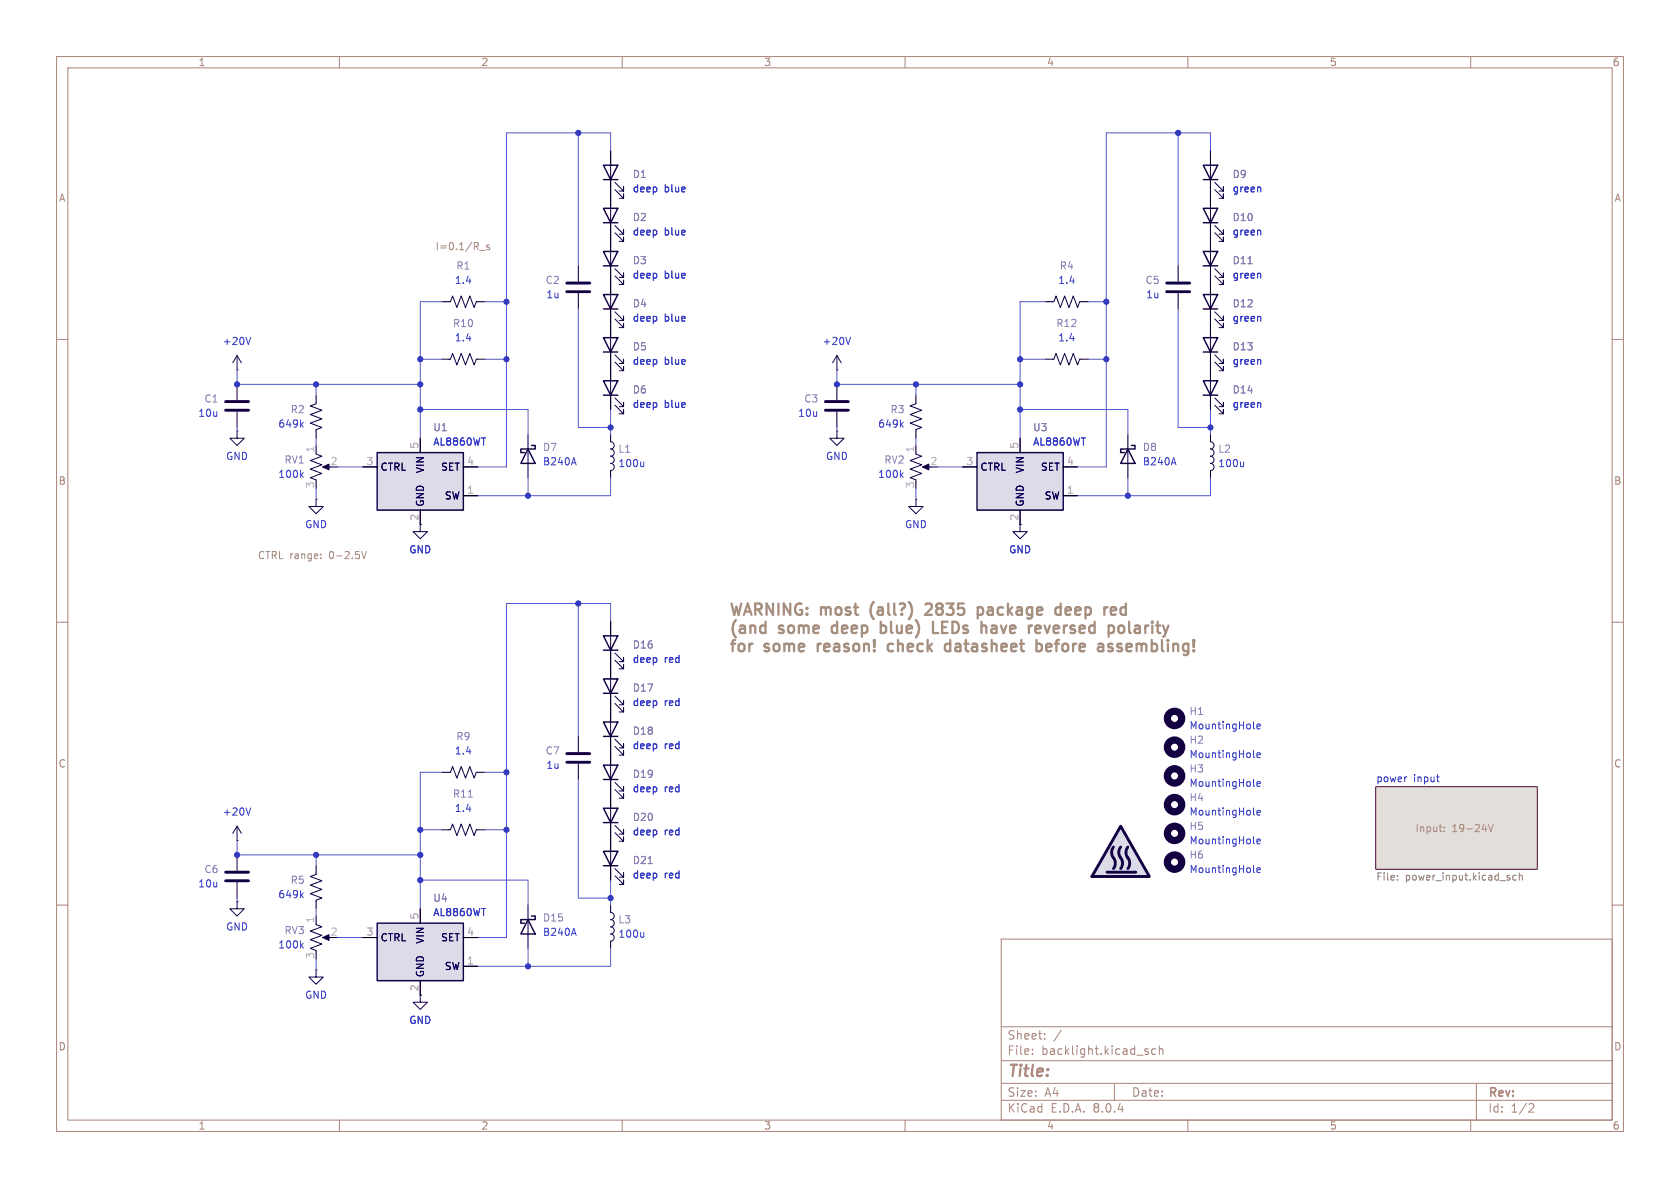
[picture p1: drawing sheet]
<svg xmlns="http://www.w3.org/2000/svg" width="297mm" height="210mm" viewBox="0 0 297 210" stroke-linecap="round" stroke-linejoin="round" font-family="sans-serif">
<g fill="none" stroke="#aa837a" stroke-width=".18">
<path d="M10 10h277v190h-277zM12 12h273v186h-273zM60 10v2M110 10v2M160 10v2M210 10v2M260 10v2M10 60h2M285 60h2M10 110h2M285 110h2M10 160h2"/>
<path d="M285 160h2M177 166h108v32h-108zM60 198v2M110 198v2M160 198v2M177 194.5h108M177 191.5h108M177 187.5h108M177 181.5h108M182.5 186.3v.1M182.5 185.5v.1M184.7 183.6v.1"/>
<path d="M184.7 182.8v.1M187.6 182.1l-1.3 2M197 191.5v3M202.6 185.9l.4 .1v.2l-.2 .2h-.3M202.6 185.4l.4 .1M204.3 185.5l-.4-.1-.3 .3v.4l.1 .2h.6M205 185.5l.2-.1 .3 .1 .1 .9M205 184.9v1.5M210 198v2M260 198v2M261 191.5v6.5M270.5 195.1l.5 .1 .2 .3-1 1.1h1"/>
</g>
<path d="M243.2 139.1h28.6v14.6h-28.6z" fill="#e2ded9" stroke="#e2ded9" stroke-width=".18"/>
<path d="M243.2 139.1h28.6v14.6h-28.6z" fill="none" stroke="#7a0000" stroke-width=".18"/>
<path d="M248.6 137.3h.1M253.9 137.3h.5M254.2 138.1l.2 .1" fill="none" stroke="#214bca" stroke-width=".18"/>
<path d="M247.1 155.5v.1M247.1 154.8v.1M266.9 155.2v.3M268 154.8l-.3-.1-.3 .3 .2 .5h.4M268.6 154.9l.2-.2 .3 .1v.8M268.6 154.3v1.3" fill="none" stroke="#5ba46f" stroke-width=".18"/>
<g fill="none" stroke="#130040" stroke-width=".18">
<path d="M41.9 76.2v1.3h1.3l-1.3 1.2-1.3-1.2h1.3M93.3 79.4v2.5M107.9 78.1a.63 .63 0 0 1 .7 .6 .63 .63 0 0 1-.7 .7 .63 .63 0 0 1 .7 .6 .63 .63 0 0 1-.7 .6 .63 .63 0 0 1 .7 .7 .63 .63 0 0 1-.7 .6 .63 .63 0 0 1 .7 .7 .63 .63 0 0 1-.7 .6M74.3 92.7v1.3h1.3l-1.3 1.3-1.3-1.3h1.3M107.9 120v2.6M108.7 124.3l1.5 1.6v-.8v.8h-.7M108.7 123.1l1.5 1.5v-.8v.8h-.7M41.9 146.1l-.8 1.2M41.9 146.1v2.5M41.9 146.1l.8 1.2M55.9 154.3v.3l-1 .3 2 .8-2 .8 2 .7-2 .8 2 .8-1 .3v.3M55.9 163.4l1 .4-2 .8 2 .8-2 .7 2 .8-2 .7 1 .4v.3"/>
<path d="M55.9 171.5v1.2h1.2l-1.2 1.3-1.3-1.3h1.3M57.4 165.7h1M93.3 162.6v2.5M107.9 161.3a.64 .64 0 0 1 .7 .6 .64 .64 0 0 1-.7 .7 .64 .64 0 0 1 .7 .6 .64 .64 0 0 1-.7 .6 .64 .64 0 0 1 .7 .7 .64 .64 0 0 1-.7 .6 .63 .63 0 0 1 .7 .6 .63 .63 0 0 1-.7 .7"/>
</g>
<g fill="none" stroke="#010022" stroke-width=".18">
<path d="M41.9 76.2h.1M93.3 76.8v2.6M107.9 76.8v1.3M93.3 81.9v2.6M107.9 83.2v1.3M107.9 117.5v2.5M107.9 122.6v2.5M41.9 148.6h.1M55.9 153v1.3M55.9 159.4v1.3M55.9 171.5h.1M55.9 161.9v1.3"/>
<path d="M93.3 160v2.6M93.3 165.1v2.5M107.9 160v1.3M107.9 166.4v1.2"/>
</g>
<path d="M101.4 80.9l.5 1.3M113.8 81.6v.9M113.8 82.4l-.2 .1M44.3 142.8l-.4 1.3M53.3 158.2l.3 .5M53.6 157.8l-.5 .5M53.3 167.1l.3 .5M53.6 166.7l-.5 .5M101.4 164.1l.5 1.3M113.8 164.8v.9M113.8 165.6l-.2 .1" fill="none" stroke="#353dd0" stroke-width=".18"/>
<path d="M93.3 79.4l1.3 2.5h-2.5zM94 78.7h.6v.7h-2.5v.6h.6M106.7 120h2.5l-1.3 2.6zM106.7 122.6h2.5M93.3 162.6l1.3 2.5h-2.5zM94 161.9h.6v.7h-2.5v.6h.6" fill="none" stroke="#130040" stroke-width=".25"/>
<path d="M57 165.7l1.2-.5v1z" fill="#130040" stroke="#130040" stroke-width=".18"/>
<path d="M66.7 80h15.2v10.2h-15.2z" fill="#dcdbe8"/>
<path d="M66.7 80h15.2v10.2h-15.2z" fill="none" stroke="#130040" stroke-width=".25"/>
<path d="M55.9 78.7v1.3M74.3 77.5v2.5M55.9 88.3h.1M64.1 82.6h2.6M74.3 90.2v2.5M81.9 87.6h2.6M81.9 82.6h2.6" fill="none" stroke="#010022" stroke-width=".18"/>
<path d="M55.9 88.3v1.2h1.2l-1.2 1.3-1.3-1.3h1.3M55.9 80.3l1 .3-2 .8 2 .8-2 .7 2 .8-2 .8 1 .3v.3M57.4 82.6h1M74.3 175.9v1.3h1.3l-1.3 1.2-1.3-1.2h1.3" fill="none" stroke="#130040" stroke-width=".18"/>
<path d="M57 82.6l1.2-.6v1.1z" fill="#130040" stroke="#130040" stroke-width=".18"/>
<path d="M53.3 83.9l.3 .5M53.6 83.6l-.5 .4" fill="none" stroke="#353dd0" stroke-width=".18"/>
<path d="M66.7 163.2h15.2v10.2h-15.2z" fill="#dcdbe8"/>
<g fill="none" stroke="#130040" stroke-width=".25">
<path d="M212.7 29.2h2.6l-1.3 2.6zM212.7 36.8h2.6l-1.3 2.6zM212.7 31.8h2.6M212.7 39.4h2.6M212.7 59.7h2.6l-1.3 2.5zM212.7 52.1h2.6l-1.3 2.5zM212.7 44.5h2.6l-1.3 2.5zM212.7 54.6h2.6M212.7 47h2.6M212.7 62.2h2.6M106.7 112.4h2.5l-1.3 2.5zM106.7 114.9h2.5"/>
<path d="M106.7 127.6h2.5l-1.3 2.6zM106.7 135.3h2.5l-1.3 2.5zM106.7 130.2h2.5M106.7 137.8h2.5M106.7 142.9h2.5l-1.3 2.5zM106.7 150.5h2.5l-1.3 2.5zM106.7 145.4h2.5M106.7 153h2.5M66.7 163.2h15.2v10.2h-15.2z"/>
</g>
<g fill="none" stroke="#010022" stroke-width=".18">
<path d="M214 26.7v2.5M214 31.8v5M214 39.4v5.1M184.8 53.3h1.3M191.1 53.3h1.3M208.3 47v2.8M208.3 51.8v2.8M214 47v5.1M214 54.6v5.1M41.9 65.4h.1M41.9 67.9v2.8M41.9 72.8v2.8"/>
<path d="M55.9 69.9v1.2M55.9 76.2v1.3M148 65.4h.1M148 67.9v2.8M148 72.8v2.8M161.9 69.9v1.2M161.9 76.2v1.3M184.8 63.5h1.3M191.1 63.5h1.3M214 62.2v2.6M107.9 109.9v2.5M107.9 114.9v2.6"/>
<path d="M78.1 136.5h1.3M84.5 136.5h1.2M102.2 130.2v2.8M102.2 135v2.8M107.9 125.1v2.5M107.9 130.2v5.1M107.9 137.8v5.1M41.9 159.4h.1M41.9 151.1v2.8M41.9 156v2.8M78.1 146.7h1.3M84.5 146.7h1.2"/>
<path d="M107.9 145.4v5.1M107.9 153v2.6M64.1 165.7h2.6M74.3 160.7v2.5M74.3 173.4v2.5M81.9 170.8h2.6M81.9 165.7h2.6"/>
</g>
<g fill="none" stroke="#130040" stroke-width=".18">
<path d="M214 29.2v2.6M214 36.8v2.6M214.8 33.5l1.5 1.6v-.8v.8h-.8M214.8 32.3l1.5 1.5v-.8v.8h-.8M214.8 39.9l1.5 1.5v-.8v.8h-.8M186.1 53.3h.2l.4-1 .8 2.1 .7-2.1 .8 2.1 .7-2.1 .8 2.1 .4-1.1h.2M214 44.5v2.5M214 52.1v2.5M214 59.7v2.5M214.8 56.4l1.5 1.5v-.7v.7h-.8M214.8 55.1l1.5 1.5v-.7v.7h-.8M214.8 48.8l1.5 1.5v-.8v.8h-.8"/>
<path d="M214.8 47.5l1.5 1.5v-.7v.7h-.8M214.8 41.1l1.5 1.6v-.8v.8h-.8M41.9 62.9l-.8 1.2M41.9 62.9v2.5M41.9 62.9l.8 1.2M55.9 71.1v.3l-1 .4 2 .7-2 .8 2 .7-2 .8 2 .8-1 .3v.3M148 62.9l-.8 1.2M148 62.9v2.5M148 62.9l.7 1.2M161.9 71.1v.3l-1 .4 2 .7-2 .8 2 .7-2 .8 2 .8-1 .3v.3M186.1 63.5h.2l.4-1 .8 2 .7-2 .8 2 .7-2 .8 2 .4-1h.2M214.8 64l1.5 1.5v-.7v.7h-.8"/>
<path d="M214.8 62.7l1.5 1.6v-.8v.8h-.8M107.9 112.4v2.5M108.7 116.7l1.5 1.5v-.7v.7h-.7M108.7 115.4l1.5 1.6v-.8v.8h-.7M79.4 136.5h.2l.4-1 .8 2 .7-2 .8 2 .8-2 .7 2 .4-1h.3M107.9 127.6v2.6M107.9 135.3v2.5M108.7 132l1.5 1.5v-.8v.8h-.7M108.7 130.7l1.5 1.5v-.8v.8h-.7M108.7 139.6l1.5 1.5v-.8v.8h-.7M108.7 138.3l1.5 1.5v-.7v.7h-.7M41.9 159.4v1.3h1.3l-1.3 1.2-1.3-1.2h1.3"/>
<path d="M79.4 146.7h.2l.4-1 .8 2 .7-2 .8 2 .8-2 .7 2 .4-1h.3M107.9 142.9v2.5M107.9 150.5v2.5M108.7 147.2l1.5 1.5v-.7v.7h-.7M108.7 145.9l1.5 1.5v-.7v.7h-.7M108.7 154.8l1.5 1.5v-.7v.7h-.7M108.7 153.5l1.5 1.6v-.8v.8h-.7"/>
</g>
<path d="M222.8 33.1l.1 .8M44.3 59.6l-.4 1.3M150.4 59.6l-.4 1.3M222.8 40.8l.1 .7M222.8 48.4l.1 .8M222.8 56l.1 .8M53.3 75l.3 .5M53.6 74.7l-.5 .4M159.3 75l.4 .5M159.7 74.7l-.5 .4M222.8 63.6l.1 .8" fill="none" stroke="#353dd0" stroke-width=".18"/>
<path d="M220.6 46.6h.8M82.8 140.9h.7M114.6 152.7h.7" fill="none" stroke="#8d7cb6" stroke-width=".18"/>
<path d="M206.2 51.6h4.1M206.2 50h4.1M39.9 72.5h4M39.9 71h4M145.9 72.5h4.1M145.9 71h4.1M100.2 134.7h4.1M100.2 133.2h4.1M39.9 155.7h4M39.9 154.2h4" fill="none" stroke="#130040" stroke-width=".51"/>
<path d="M172.7 80h15.3v10.2h-15.3z" fill="#dcdbe8"/>
<g fill="none" stroke="#130040" stroke-width=".25">
<path d="M106.7 36.8h2.5l-1.3 2.6zM106.7 29.2h2.5l-1.3 2.6zM106.7 39.4h2.5M106.7 31.8h2.5M106.7 59.7h2.5l-1.3 2.5zM106.7 44.5h2.5l-1.3 2.5zM106.7 47h2.5M106.7 67.3h2.5l-1.3 2.6zM106.7 62.2h2.5M106.7 69.9h2.5M199.4 79.4l1.3 2.5h-2.6zM200 78.7h.7v.7h-2.6v.6h.7"/>
<path d="M172.7 80h15.3v10.2h-15.3z"/>
</g>
<g fill="none" stroke="#010022" stroke-width=".18">
<path d="M107.9 26.7v2.5M107.9 31.8v5M107.9 39.4v5.1M78.1 53.3h1.3M84.5 53.3h1.2M102.2 47v2.8M102.2 51.8v2.8M107.9 47v2.5M107.9 57.2v2.5M78.1 63.5h1.3M84.5 63.5h1.2M107.9 62.2v5.1"/>
<path d="M107.9 69.9v2.5M148 76.2h.1M161.9 78.7v1.3M180.3 77.5v2.5M199.4 76.8v2.6M161.9 88.3h.1M170.2 82.6h2.5M180.3 90.2v2.5M188 87.6h2.5M188 82.6h2.5M199.4 81.9v2.6"/>
</g>
<g fill="none" stroke="#130040" stroke-width=".18">
<path d="M107.9 29.2v2.6M107.9 36.8v2.6M108.7 39.9l1.5 1.5v-.8v.8h-.7M108.7 33.5l1.5 1.6v-.8v.8h-.7M108.7 32.3l1.5 1.5v-.8v.8h-.7M79.4 53.3h.2l.4-1 .8 2.1 .7-2.1 .8 2.1 .8-2.1 .7 2.1 .4-1.1h.3M107.9 44.5v2.5M107.9 59.7v2.5M108.7 48.8l1.5 1.5v-.8v.8h-.7M108.7 47.5l1.5 1.5v-.7v.7h-.7M108.7 41.1l1.5 1.6v-.8v.8h-.7M79.4 63.5h.2l.4-1 .8 2 .7-2 .8 2 .8-2 .7 2 .4-1h.3"/>
<path d="M107.9 67.3v2.6M108.7 64l1.5 1.5v-.7v.7h-.7M108.7 62.7l1.5 1.6v-.8v.8h-.7M108.7 71.6l1.5 1.6v-.8v.8h-.7M108.7 70.4l1.5 1.5v-.8v.8h-.7M148 76.2v1.3h1.2l-1.2 1.2-1.3-1.2h1.3M199.4 79.4v2.5M161.9 80.3l1 .3-2 .8 2 .8-2 .7 2 .8-2 .8 1 .3v.3M161.9 88.3v1.2h1.3l-1.3 1.3-1.2-1.3h1.2M163.4 82.6h1.1M180.3 92.7v1.3h1.3l-1.3 1.3-1.2-1.3h1.2"/>
</g>
<path d="M163.1 82.6l1.1-.6v1.1z" fill="#130040" stroke="#130040" stroke-width=".18"/>
<path d="M159.3 83.9l.4 .5M159.7 83.6l-.5 .4M207.5 80.9l.4 1.3M221.6 154.1l.2 .1M222.2 153.8l.6-.1v-.2l-.4-.1-.2 .2 .1 .6h.5" fill="none" stroke="#353dd0" stroke-width=".18"/>
<path d="M100.2 51.6h4.1M100.2 50h4.1" fill="none" stroke="#130040" stroke-width=".51"/>
<circle cx="207.6" cy="152.4" r="1.27" fill="none" stroke="#130040" stroke-width="1.3"/>
<path d="M198.1 146.1l5.1 8.8h-10.2z" fill="#dcdbe8"/>
<path d="M195.7 154.2h5.1M196.8 149.7a1.77 1.77 0 0 0 .3 2.3l.1 .8-.4 .7M198.1 149.7a1.77 1.77 0 0 0 .2 2.3l.1 .8-.3 .7M198.1 146.1l5.1 8.8h-10.2zM199.4 149.7a1.77 1.77 0 0 0 .2 2.3l.1 .8-.3 .7" fill="none" stroke="#130040" stroke-width=".51"/>
<path d="M106.7 52.1h2.5l-1.3 2.5zM106.7 54.6h2.5M212.7 67.3h2.6l-1.3 2.6zM212.7 69.9h2.6" fill="none" stroke="#130040" stroke-width=".25"/>
<path d="M107.9 52.1v2.5M108.7 56.4l1.5 1.5v-.7v.7h-.7M108.7 55.1l1.5 1.5v-.7v.7h-.7M214 78.1a.64 .64 0 0 1 .6 .6 .64 .64 0 0 1-.6 .7 .64 .64 0 0 1 .6 .6 .64 .64 0 0 1-.6 .6 .64 .64 0 0 1 .6 .7 .64 .64 0 0 1-.6 .6 .64 .64 0 0 1 .6 .7 .64 .64 0 0 1-.6 .6M214 67.3v2.6M214.8 71.6l1.5 1.6v-.8v.8h-.8M214.8 70.4l1.5 1.5v-.8v.8h-.8" fill="none" stroke="#130040" stroke-width=".18"/>
<g fill="none" stroke="#010022" stroke-width=".18">
<path d="M107.9 26.7v2.5M107.9 31.8v5M107.9 39.4v5.1M214 26.7v2.5M214 31.8v5M214 39.4v5.1M107.9 47v5.1M107.9 54.6v5.1M214 47v5.1M214 54.6v5.1M74.3 77.5v2.5M107.9 62.2v5.1"/>
<path d="M107.9 69.9v2.5M180.3 77.5v2.5M214 62.2v5.1M214 69.9v2.5M214 76.8v1.3M64.1 82.6h2.6M74.3 90.2v2.5M81.9 87.6h2.6M81.9 82.6h2.6M170.2 82.6h2.5M180.3 90.2v2.5M188 87.6h2.5"/>
<path d="M188 82.6h2.5M214 83.2v1.3M107.9 109.9v2.5M107.9 114.9v5.1M107.9 122.6v5M107.9 130.2v5.1M107.9 137.8v5.1M107.9 145.4v5.1M107.9 153v2.6M64.1 165.7h2.6M74.3 160.7v2.5M74.3 173.4v2.5"/>
<path d="M81.9 170.8h2.6M81.9 165.7h2.6"/>
</g>
<g fill="none" stroke="#130040" stroke-width="1.3">
<circle cx="207.6" cy="127" r="1.27"/>
<circle cx="207.6" cy="132.1" r="1.27"/>
<circle cx="207.6" cy="137.2" r="1.27"/>
<circle cx="207.6" cy="142.2" r="1.27"/>
<circle cx="207.6" cy="147.3" r="1.27"/>
</g>
<g fill="none" stroke="#353dd0" stroke-width=".18">
<path d="M222.8 33.1l.1 .8M222.8 40.8l.1 .7M222.8 48.4l.1 .8M222.8 56l.1 .8M222.8 71.2l.1 .8M222.8 63.6l.1 .8M219.9 81.6v.9M219.9 82.4l-.2 .1M221.6 138.8l.2 .2M221.6 128.7l.2 .1M221.6 133.7l.2 .2M222.2 138.6l.6-.1v-.3h-.4l-.2 .1 .1 .6h.5"/>
<path d="M222.2 128.4l.6-.1v-.2l-.4-.1-.2 .2 .1 .6h.5M222.2 133.5l.6-.1v-.3h-.4l-.2 .2 .1 .6h.5M221.6 143.9l.2 .2M221.6 149l.2 .2M222.2 143.7l.6-.2v-.2l-.4-.1-.2 .2 .1 .6h.5M222.2 148.7l.6-.1v-.2l-.4-.1-.2 .2 .1 .6h.5"/>
</g>
<path d="M84.8 44.3h1M86.5 43.4l-.3-.1-.2 .2 .1 .2 .4 .1v.3h-.5M56.7 98.6v.2M56.7 98v.1M63.9 97.5l.4 1.3 .5-1.3M255.3 146.9v.1M255.3 146.2v.1M263.1 145.7l.5 1.3 .4-1.3" fill="none" stroke="#a4907e" stroke-width=".18"/>
<g fill="none" stroke="#a4907e" stroke-width=".4">
<path d="M144.6 113.8v1.3M144.7 114l-.1 .2M147.1 110.8l-.1 .2 .1 .7M155.7 109.9v2M156.6 111.7l-.3 .2-.6-.1M157 114l-.1 .2 .1 .7 .3 .2 .6-.1M164.6 106.8l-.7-.1-.3 .2M164.7 107.5l-1.2 1.2h1.3M164.9 109.9v2h1M166.6 109.9v2h.9M166.6 110.9h.6M167.4 113.8l.6 .1"/>
<path d="M168 115l-.6 .1M168 113.1v2M172.9 107.4h.5l.4 .3v.6l-.2 .3-.2 .1-.5-.1M172.9 107.4v2M175.3 111.8l.7 .1M176 111.1l-.7 .1M183.4 113.8l.6 .1 .2 .3-.1 .7-.3 .2h-.4M184.7 110.6l.4 1.3 .5-1.3M185.8 113.9l-.6-.1-.3 .3 .1 .9 .2 .1 .6-.1M185.9 114.3l-1 .2M187.3 107.4h.2M187.5 106.7v2"/>
<path d="M187.5 108.6l-.2 .1M189 107.4h-.3l-.3 .2 .1 1 .5 .1M189.3 107.8l-.9 .2M195.9 114.2l.1 .2 .5 .1 .3 .2-.1 .3-.2 .1-.6-.1M196.7 113.9l-.5-.1-.3 .3M197.2 107.4l.1 .4-.9 .2M198.4 110.6l.4 .4v.5l-.4 .4M199 107.4h-.5l-.4 .3v.6l.2 .3 .2 .1 .5-.1M199 106.7v2M199.6 109.9v1.7l.3 .3"/>
</g>
<g fill="none" stroke="#5256d0" stroke-width=".18">
<path d="M102.2 23.5v23.5M107.9 26.7v-3.2h-18.4v59.1h-5M208.3 23.5v23.5M214 26.7v-3.2h-18.4v59.1h-5.1M78.1 53.3h-3.8v24.2M85.7 53.3h3.8M102.2 54.6v21h5.7M184.8 53.3h-4.5v24.2M192.4 53.3h3.2M208.3 54.6v21h5.7M41.9 65.4v2.5h32.4M41.9 75.6v.6"/>
<path d="M55.9 67.9v2M55.9 77.5v1.2M74.3 63.5h3.8M74.3 72.4h19v4.4M85.7 63.5h3.8M107.9 72.4v4.4M148 65.4v2.5h32.3M148 75.6v.6M161.9 67.9v2M161.9 77.5v1.2M180.3 63.5h4.5M180.3 72.4h19.1v4.4"/>
<path d="M192.4 63.5h3.2M214 72.4v4.4M55.9 86.4v1.9M59.7 82.6h4.4M93.3 84.5v3.1M107.9 84.5v3.1h-23.4M161.9 86.4v1.9M165.7 82.6h4.5M199.4 84.5v3.1M214 84.5v3.1h-23.5M102.2 106.7v23.5M107.9 109.9v-3.2h-18.4v59h-5"/>
<path d="M78.1 136.5h-3.8v24.2M85.7 136.5h3.8M102.2 137.8v21h5.7M41.9 148.6v2.5h32.4M41.9 158.8v.6M55.9 151.1v1.9M74.3 146.7h3.8M74.3 155.6h19v4.4M85.7 146.7h3.8M107.9 155.6v4.4M55.9 160.7v1.2M55.9 169.5v2"/>
<path d="M59.7 165.7h4.4M93.3 167.6v3.2M107.9 167.6v3.2h-23.4"/>
</g>
<path d="M220.6 46.6h.8M114.6 152.7h.7" fill="none" stroke="#8d7cb6" stroke-width=".18"/>
<g fill="#4026c4" stroke="#4026c4" stroke-width=".18">
<circle cx="74.3" cy="146.7" r=".46"/>
<circle cx="74.3" cy="151.1" r=".46"/>
<circle cx="93.3" cy="170.8" r=".46"/>
<circle cx="41.9" cy="151.1" r=".46"/>
<circle cx="55.9" cy="151.1" r=".46"/>
<circle cx="89.5" cy="146.7" r=".46"/>
<circle cx="107.9" cy="158.8" r=".46"/>
<circle cx="74.3" cy="155.6" r=".46"/>
<circle cx="89.5" cy="136.5" r=".46"/>
<circle cx="74.3" cy="72.4" r=".46"/>
<circle cx="74.3" cy="67.9" r=".46"/>
<circle cx="93.3" cy="87.6" r=".46"/>
<circle cx="102.2" cy="106.7" r=".46"/>
<circle cx="41.9" cy="67.9" r=".46"/>
<circle cx="55.9" cy="67.9" r=".46"/>
<circle cx="208.3" cy="23.5" r=".46"/>
<circle cx="195.6" cy="63.5" r=".46"/>
<circle cx="195.6" cy="53.3" r=".46"/>
<circle cx="180.3" cy="67.9" r=".46"/>
<circle cx="161.9" cy="67.9" r=".46"/>
<circle cx="74.3" cy="63.5" r=".46"/>
<circle cx="102.2" cy="23.5" r=".46"/>
<circle cx="89.5" cy="63.5" r=".46"/>
<circle cx="89.5" cy="53.3" r=".46"/>
<circle cx="148" cy="67.9" r=".46"/>
<circle cx="107.9" cy="75.6" r=".46"/>
<circle cx="180.3" cy="63.5" r=".46"/>
<circle cx="180.3" cy="72.4" r=".46"/>
<circle cx="199.4" cy="87.6" r=".46"/>
<circle cx="214" cy="75.6" r=".46"/>
</g>
<g font-size="2.8" fill="#a4907e">
<text x="128.8" y="109.4">WARNING: most</text>
<text x="128.8" y="112.6">(and</text>
<text x="137.9" y="112.6">some</text>
<text x="148" y="112.6">deep</text>
<text x="154.8" y="109.4">(all?)</text>
<text x="157.4" y="112.6">blue)</text>
<text x="165.4" y="109.4">2835</text>
<text x="167.4" y="112.6">LEDs</text>
<text x="175.3" y="109.4">package</text>
<text x="176.8" y="112.6">have</text>
<text x="186" y="112.6">reversed</text>
<text x="189.9" y="109.4">deep</text>
<text x="200.9" y="112.6">polarity</text>
<text x="128.8" y="115.8">for</text>
<text x="135.3" y="115.8">some</text>
<text x="145.4" y="115.8">reason!</text>
<text x="158.7" y="115.8">check</text>
<text x="169.6" y="115.8">datasheet</text>
<text x="186.5" y="115.8">before</text>
<text x="198.2" y="115.8">assembling!</text>
</g>
<text font-size="2.8" fill="#aa837a" x="178" y="190.9">Title:</text>
<g font-size="2.1" fill="#aa837a">
<text x="178" y="184">Sheet:</text>
<text x="178" y="186.7">File:</text>
<text x="184.1" y="186.7">backlight.kicad_sch</text>
<text x="178" y="196.9">KiCad</text>
<text x="178" y="194.1">Size:</text>
<text x="184.7" y="194.1">A4</text>
<text x="185.7" y="196.9">E.D.A.</text>
<text x="193.3" y="196.9">8.0.4</text>
<text x="200" y="194.1">Date:</text>
<text x="263" y="194.3">Rev:</text>
<text x="263" y="196.9">Id:</text>
<text x="267.1" y="196.9">1/2</text>
</g>
<g font-size="1.8" fill="#aa837a">
<text x="35" y="11.9">1</text>
<text x="85" y="11.9">2</text>
<text x="135" y="11.9">3</text>
<text x="185" y="11.9">4</text>
<text x="235" y="11.9">5</text>
<text x="285" y="11.9">6</text>
<text x="10.3" y="35.9">A</text>
<text x="285.3" y="35.9">A</text>
<text x="10.3" y="85.9">B</text>
<text x="285.3" y="85.9">B</text>
<text x="10.3" y="135.9">C</text>
<text x="285.3" y="135.9">C</text>
<text x="10.3" y="185.9">D</text>
<text x="285.3" y="185.9">D</text>
<text x="35" y="199.9">1</text>
<text x="85" y="199.9">2</text>
<text x="135" y="199.9">3</text>
<text x="185" y="199.9">4</text>
<text x="235" y="199.9">5</text>
<text x="285" y="199.9">6</text>
</g>
<g font-size="1.8" fill="#8d7cb6">
<text x="111.8" y="31.7">D1</text>
<text x="217.8" y="31.7">D9</text>
<text x="111.8" y="39.3">D2</text>
<text x="217.8" y="39.3">D10</text>
<text x="80.6" y="47.9">R1</text>
<text x="111.8" y="46.9">D3</text>
<text x="187.3" y="47.9">R4</text>
<text x="217.8" y="46.9">D11</text>
<text x="96.4" y="50.4">C2</text>
<text x="202.4" y="50.4">C5</text>
<text x="80" y="58">R10</text>
<text x="111.8" y="54.5">D4</text>
<text x="186.6" y="58">R12</text>
<text x="217.8" y="54.5">D12</text>
<text x="111.8" y="62.1">D5</text>
<text x="217.8" y="62.1">D13</text>
<text x="36" y="71.3">C1</text>
<text x="111.8" y="69.8">D6</text>
<text x="142.1" y="71.3">C3</text>
<text x="217.8" y="69.8">D14</text>
<text x="51.3" y="73.3">R2</text>
<text x="76.5" y="76.4">U1</text>
<text x="157.3" y="73.3">R3</text>
<text x="182.5" y="76.4">U3</text>
<text x="50.2" y="82.1">RV1</text>
<text x="95.9" y="79.9">D7</text>
<text x="109.2" y="80.2">L1</text>
<text x="156.2" y="82.1">RV2</text>
<text x="201.9" y="79.9">D8</text>
<text x="215.3" y="80.2">L2</text>
<text x="111.8" y="114.8">D16</text>
<text x="111.8" y="122.5">D17</text>
<text x="80.6" y="131">R9</text>
<text x="111.8" y="130.1">D18</text>
<text x="210.2" y="126.6">H1</text>
<text x="210.2" y="131.7">H2</text>
<text x="96.4" y="133.6">C7</text>
<text x="111.8" y="137.7">D19</text>
<text x="210.2" y="136.8">H3</text>
<text x="80" y="141.2">R11</text>
<text x="210.2" y="141.8">H4</text>
<text x="111.8" y="145.3">D20</text>
<text x="210.2" y="146.9">H5</text>
<text x="36" y="154.5">C6</text>
<text x="111.8" y="152.9">D21</text>
<text x="210.2" y="152">H6</text>
<text x="51.3" y="156.4">R5</text>
<text x="76.5" y="159.6">U4</text>
<text x="50.2" y="165.3">RV3</text>
<text x="95.9" y="163.1">D15</text>
<text x="109.2" y="163.4">L3</text>
</g>
<g font-size="1.8" fill="#353dd0">
<text x="111.8" y="34.2">deep</text>
<text x="117.4" y="34.2">blue</text>
<text x="217.8" y="34.2">green</text>
<text x="111.8" y="41.8">deep</text>
<text x="117.4" y="41.8">blue</text>
<text x="217.8" y="41.8">green</text>
<text x="80.3" y="50.4">1.4</text>
<text x="96.5" y="52.9">1u</text>
<text x="111.8" y="49.4">deep</text>
<text x="117.4" y="49.4">blue</text>
<text x="187" y="50.4">1.4</text>
<text x="202.5" y="52.9">1u</text>
<text x="217.8" y="49.4">green</text>
<text x="111.8" y="57.1">deep</text>
<text x="117.4" y="57.1">blue</text>
<text x="217.8" y="57.1">green</text>
<text x="39.3" y="61.2">+20V</text>
<text x="80.3" y="60.6">1.4</text>
<text x="111.8" y="64.7">deep</text>
<text x="117.4" y="64.7">blue</text>
<text x="145.3" y="61.2">+20V</text>
<text x="187" y="60.6">1.4</text>
<text x="217.8" y="64.7">green</text>
<text x="35" y="73.9">10u</text>
<text x="49.1" y="75.8">649k</text>
<text x="111.8" y="72.3">deep</text>
<text x="117.4" y="72.3">blue</text>
<text x="141" y="73.9">10u</text>
<text x="155.2" y="75.8">649k</text>
<text x="217.8" y="72.3">green</text>
<text x="39.9" y="81.5">GND</text>
<text x="76.5" y="79">AL8860WT</text>
<text x="95.9" y="82.5">B240A</text>
<text x="109.2" y="82.8">100u</text>
<text x="145.9" y="81.5">GND</text>
<text x="182.5" y="79">AL8860WT</text>
<text x="201.9" y="82.5">B240A</text>
<text x="215.3" y="82.8">100u</text>
<text x="49.1" y="84.7">100k</text>
<text x="155.2" y="84.7">100k</text>
<text x="53.8" y="93.6">GND</text>
<text x="159.9" y="93.6">GND</text>
<text x="72.3" y="98">GND</text>
<text x="178.3" y="98">GND</text>
<text x="111.8" y="117.4">deep</text>
<text x="117.4" y="117.4">red</text>
<text x="111.8" y="125">deep</text>
<text x="117.4" y="125">red</text>
<text x="210.2" y="129.1">MountingHole</text>
<text x="80.3" y="133.6">1.4</text>
<text x="96.5" y="136.1">1u</text>
<text x="111.8" y="132.6">deep</text>
<text x="117.4" y="132.6">red</text>
<text x="210.2" y="134.2">MountingHole</text>
<text x="80.3" y="143.7">1.4</text>
<text x="111.8" y="140.2">deep</text>
<text x="117.4" y="140.2">red</text>
<text x="210.2" y="139.3">MountingHole</text>
<text x="39.3" y="144.4">+20V</text>
<text x="111.8" y="147.9">deep</text>
<text x="117.4" y="147.9">red</text>
<text x="210.2" y="144.4">MountingHole</text>
<text x="210.2" y="149.5">MountingHole</text>
<text x="111.8" y="155.5">deep</text>
<text x="117.4" y="155.5">red</text>
<text x="210.2" y="154.5">MountingHole</text>
<text x="35" y="157.1">10u</text>
<text x="49.1" y="159">649k</text>
<text x="39.9" y="164.7">GND</text>
<text x="49.1" y="167.9">100k</text>
<text x="76.5" y="162.2">AL8860WT</text>
<text x="95.9" y="165.6">B240A</text>
<text x="109.2" y="166">100u</text>
<text x="53.8" y="176.8">GND</text>
<text x="72.3" y="181.2">GND</text>
</g>
<g font-size="1.8" fill="#a4907e">
<text x="76.9" y="44.4">I=0.1/R_s</text>
<text x="45.5" y="99">CTRL range:</text>
<text x="58.3" y="99">0-2.5V</text>
<text x="250.1" y="147.3">Input:</text>
<text x="256.7" y="147.3">19-24V</text>
</g>
<g font-size="1.8" fill="#b4afbe">
<text x="55.6" y="80.1" transform="rotate(-90 55.6 80.1)">1</text>
<text x="58.3" y="82.3">2</text>
<text x="64.7" y="82.3">3</text>
<text x="74" y="79.4" transform="rotate(-90 74 79.4)">5</text>
<text x="82.5" y="82.3">4</text>
<text x="161.7" y="80.1" transform="rotate(-90 161.7 80.1)">1</text>
<text x="164.4" y="82.3">2</text>
<text x="170.7" y="82.3">3</text>
<text x="180.1" y="79.4" transform="rotate(-90 180.1 79.4)">5</text>
<text x="188.5" y="82.3">4</text>
<text x="55.6" y="86.4" transform="rotate(-90 55.6 86.4)">3</text>
<text x="82.5" y="87.4">1</text>
<text x="161.7" y="86.4" transform="rotate(-90 161.7 86.4)">3</text>
<text x="188.5" y="87.4">1</text>
<text x="74" y="92.1" transform="rotate(-90 74 92.1)">2</text>
<text x="55.6" y="163.3" transform="rotate(-90 55.6 163.3)">1</text>
<text x="58.3" y="165.5">2</text>
<text x="64.7" y="165.5">3</text>
<text x="74" y="162.6" transform="rotate(-90 74 162.6)">5</text>
<text x="82.5" y="165.5">4</text>
<text x="55.6" y="169.6" transform="rotate(-90 55.6 169.6)">3</text>
<text x="82.5" y="170.6">1</text>
<text x="74" y="175.3" transform="rotate(-90 74 175.3)">2</text>
</g>
<g font-size="1.8" fill="#15005e">
<text x="67.2" y="83.4">CTRL</text>
<text x="75.2" y="83.7" transform="rotate(-90 75.2 83.7)">VIN</text>
<text x="77.9" y="83.4">SET</text>
<text x="173.2" y="83.4">CTRL</text>
<text x="181.2" y="83.7" transform="rotate(-90 181.2 83.7)">VIN</text>
<text x="183.9" y="83.4">SET</text>
<text x="75.2" y="89.7" transform="rotate(-90 75.2 89.7)">GND</text>
<text x="78.5" y="88.5">SW</text>
<text x="181.2" y="89.7" transform="rotate(-90 181.2 89.7)">GND</text>
<text x="184.6" y="88.5">SW</text>
<text x="67.2" y="166.6">CTRL</text>
<text x="75.2" y="166.9" transform="rotate(-90 75.2 166.9)">VIN</text>
<text x="77.9" y="166.6">SET</text>
<text x="75.2" y="172.8" transform="rotate(-90 75.2 172.8)">GND</text>
<text x="78.5" y="171.7">SW</text>
</g>
<text font-size="1.8" fill="#010022" x="180.1" y="92.1" transform="rotate(-90 180.1 92.1)">2</text>
<g font-size="1.8" fill="#214bca">
<text x="243.2" y="138.4">power</text>
<text x="249.9" y="138.4">input</text>
</g>
<g font-size="1.8" fill="#5ba46f">
<text x="243.2" y="156">File:</text>
<text x="248.4" y="156">power_input.kicad_sch</text>
</g>
</svg>
